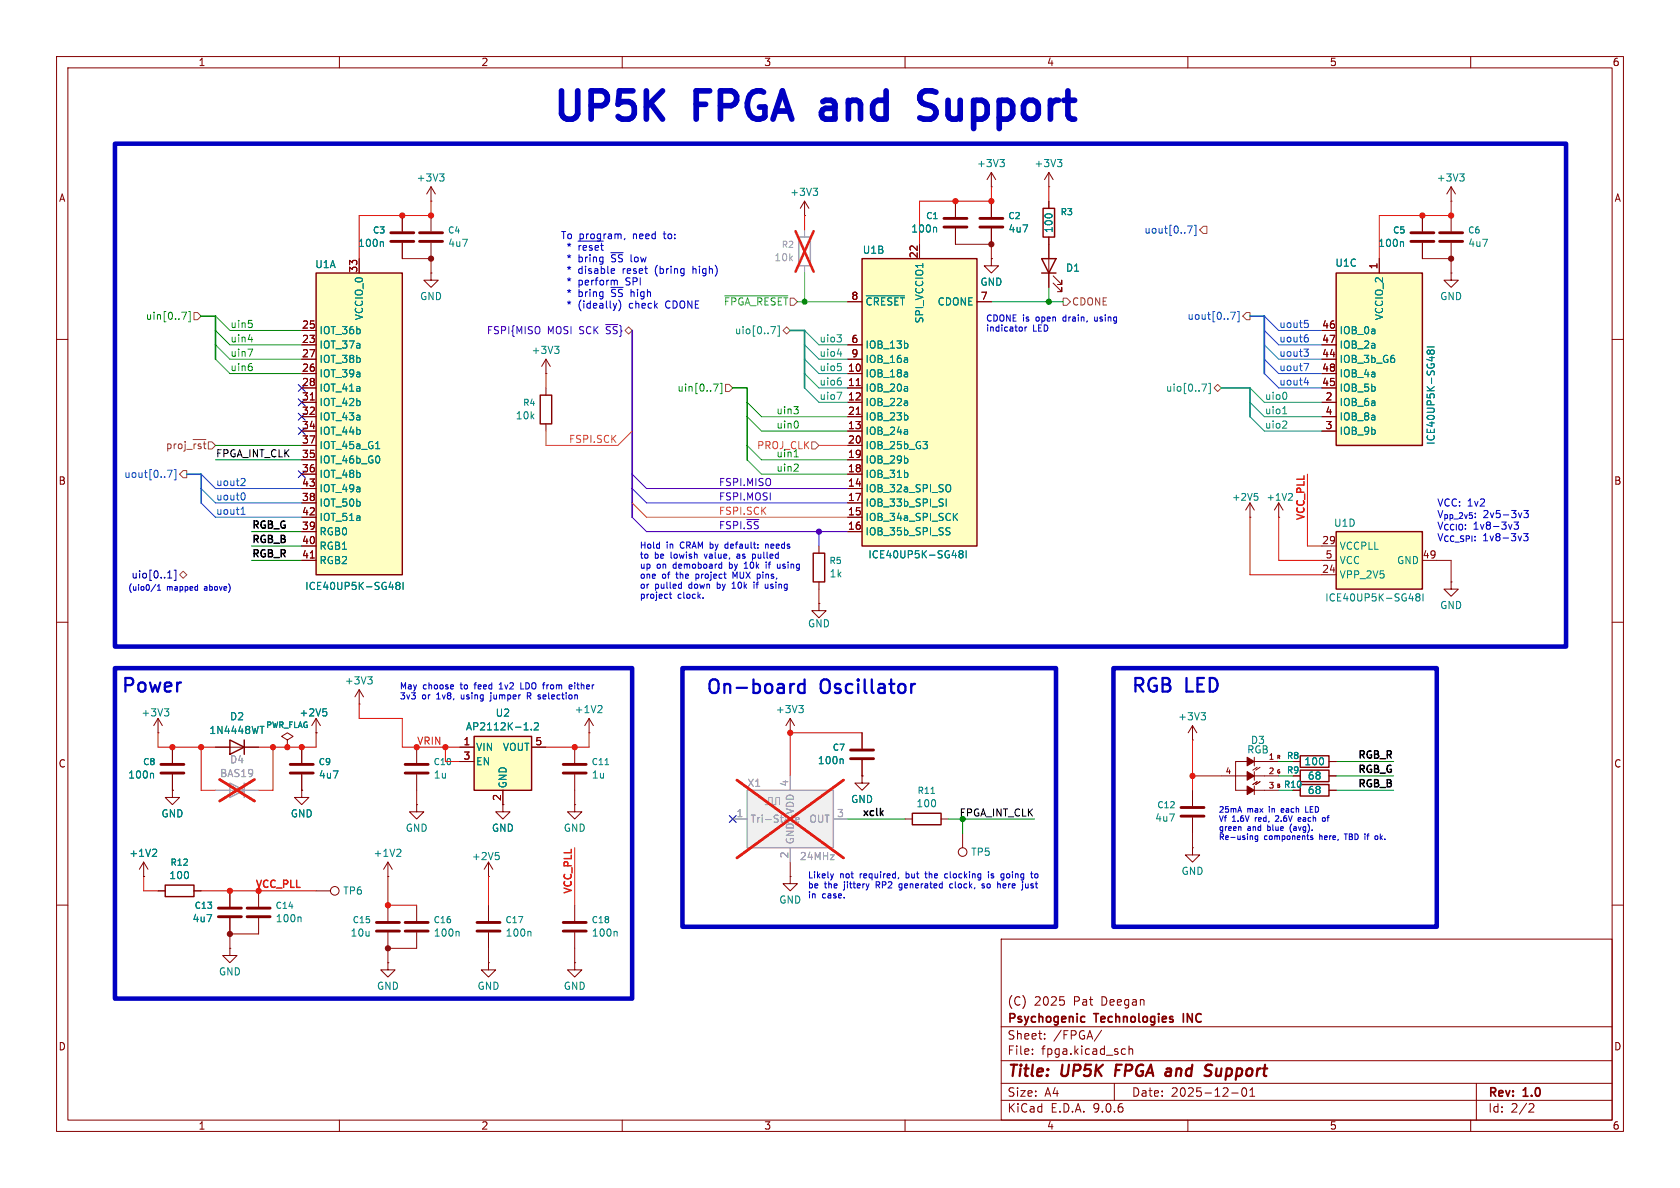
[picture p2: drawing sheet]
<svg xmlns="http://www.w3.org/2000/svg" width="297mm" height="210mm" viewBox="0 0 297 210" stroke-linecap="round" stroke-linejoin="round" font-family="sans-serif">
<path d="M0 0h297v210h-297z" fill="#fff" stroke="#fff" stroke-width=".18"/>
<g fill="none" stroke="#840000" stroke-width=".18">
<path d="M10 10h277v190h-277zM12 12h273v186h-273zM60 10v2M110 10v2M160 10v2M210 10v2M260 10v2M10 60h2M285 60h2M10 110h2M285 110h2M152.4 137.2v1.2h1.3l-1.3 1.3-1.3-1.3h1.3"/>
<path d="M152.4 137.2h.1M210.8 139.7v2.8M228.6 137.2h1.3M234.9 137.2h1.3M234.9 139.7h1.3M160 144.8h1.3M166.4 144.8h1.2M170.2 147.3v2.6M210.8 144.5v2.8M10 160h2M73.7 160v2.8M73.7 164.8v2.8"/>
<path d="M177 166h108v32h-108zM187.4 176.2h.7M188 176.8l.2 .3-.2 .5M285 160h2M60 198v2M110 198v2M160 198v2M177 194.5h108M177 191.5h108M177 187.5h108M177 181.5h108M182.5 186.3v.1"/>
<path d="M182.5 185.5v.1M184.7 183.6v.1M184.7 182.8v.1M194.7 182.1l-1.2 2M197 191.5v3M198.5 185.4l.5 .1M199 186.3l-.5 .1M199.6 185.5l.2-.1 .4 .1v.9M199.6 184.9v1.5M210 198v2M217.7 193.2h1.2M219.7 192.4a.81 .81 0 0 0 .3 1.4l.2-.1 .2-.5-.2-.8"/>
<path d="M221 193.8h.8M221 192.7l.4-.4v1.5M260 198v2M261 191.5v6.5M270.5 195.1l.5 .1 .2 .3-1 1.1h1"/>
<circle cx="170.2" cy="150.6" r=".76"/>
</g>
<path d="M197.4 188.2l-.3 2M206.4 188.9l.6 .1M206.9 190.1l-.6 .1M207 189.4h-.7M213.6 188.2l.7 .1M213.8 189.3a.46 .46 0 0 1 .3 .4 .46 .46 0 0 1-.2 .4" fill="none" stroke="#840000" stroke-width=".4"/>
<path d="M191.3 179.7l.5 .1M209.2 179.2v1.5M191.8 180.6l-.5 .1" fill="none" stroke="#840000" stroke-width=".3"/>
<path d="M208.8 142.7h4.1M208.8 144.3h4.1M71.6 163.1h4.1M71.6 164.6h4.1" fill="none" stroke="#840000" stroke-width=".51"/>
<path d="M164.6 140.3h.6M81 164.6l.2 .2v.7" fill="none" stroke="#008484" stroke-width=".18"/>
<path d="M229.9 136.1h5v2.1h-5zM229.9 138.7h5v2h-5zM161.3 143.8h5.1v2h-5.1z" fill="none" stroke="#840000" stroke-width=".25"/>
<path d="M141.2 41.9h2.1v5.1h-2.1z" fill="none" stroke="#a1a1a1" stroke-width=".25"/>
<path d="M142.2 40.6v1.3M142.2 47v1.3" fill="none" stroke="#a1a1a1" stroke-width=".18"/>
<path d="M140.6 40.9l3.2 7.1M143.8 40.9l-3.2 7.1" fill="none" stroke="#ff2626" stroke-width=".46"/>
<path d="M83.8 130.2h10.2v9.5h-10.2z" fill="#ffffc2"/>
<path d="M83.8 130.2h10.2v9.5h-10.2z" fill="none" stroke="#840000" stroke-width=".25"/>
<g fill="none" stroke="#840000" stroke-width=".18">
<path d="M73.7 132.1v2.8M73.7 136.9v2.8M81.3 132.1h2.5M81.3 134.6h2.5M88.9 139.7v3.8h1.3l-1.3 1.3-1.3-1.3h1.3M94 132.1h2.5M101.6 132.1v2.8M101.6 136.9v2.8M104.1 129.5h.1M104.1 127l-.7 1.3M104.1 127l.8 1.3M104.1 127v2.5"/>
<path d="M139.7 129.5h.1M139.7 127l-.8 1.3M139.7 127l.8 1.3M139.7 127v2.5M215.9 137.2h4.6M220.5 134.6h-2.1v5.1h2.1M221.7 134.6h4.4M221.7 137.2h4.4M221.7 139.7h4.4M221.7 133.9v1.5M221.7 136.4v1.5M221.7 138.9v1.6"/>
<path d="M222.2 135.6l-.7 .5M222.2 138.2l-.7 .5M222.8 135.6l-.8 .5M222.8 138.2l-.8 .5M73.7 142.2v1.3h1.2l-1.2 1.3-1.3-1.3h1.3M73.7 142.2h.1M86.4 154.9h.1M86.4 152.4l-.8 1.3M86.4 152.4l.7 1.3M86.4 152.4v2.5M101.6 142.2v1.3h1.3l-1.3 1.3-1.3-1.3h1.3M101.6 142.2h.1"/>
<path d="M139.7 154.9v1.3h1.3l-1.3 1.3-1.3-1.3h1.3M139.7 154.9h.1M86.4 170.2v1.3h1.2l-1.2 1.2-1.3-1.2h1.3M86.4 170.2h.1M86.4 160v2.8M86.4 164.8v2.8M101.6 170.2v1.3h1.3l-1.3 1.2-1.3-1.2h1.3M101.6 170.2h.1M101.6 160v2.8M101.6 164.8v2.8"/>
</g>
<path d="M92.6 129h.8M93.9 128.9v.1M94.5 127.9l.4-.1 .3 .3-.8 .9h.8M106.2 124.7l.2 .3v.3l-.7 .7h.7M107 135.2h.6M141.2 124.7h.8l-.4 .5M141.8 125.2l.2 .2v.3l-.2 .3M87.6 150.7h.6M88 151.2l.3 .2v.3l-.3 .3M93.7 164.6l.2 .2v.7M108.9 164.6l.2 .2v.7" fill="none" stroke="#008484" stroke-width=".18"/>
<path d="M71.6 135.1h4.1M71.6 136.7h4.1M99.6 135.1h4M99.6 136.7h4M84.3 163.1h4.1M84.3 164.6h4.1M99.6 163.1h4M99.6 164.6h4" fill="none" stroke="#840000" stroke-width=".51"/>
<g fill="#840000" stroke="#840000" stroke-width=".18">
<path d="M220.5 133.9l1.2 .7-1.2 .8z"/>
<path d="M220.5 136.4l1.2 .8-1.2 .7z"/>
<path d="M220.5 138.9l1.2 .8-1.2 .8z"/>
</g>
<path d="M55.9 48.3h15.2v53.3h-15.2z" fill="#ffffc2"/>
<path d="M55.9 48.3h15.2v53.3h-15.2z" fill="none" stroke="#840000" stroke-width=".25"/>
<g fill="none" stroke="#840000" stroke-width=".18">
<path d="M76.2 35.6h.1M76.2 33l-.8 1.3M76.2 33l.8 1.3M76.2 33v2.6M175.3 33h.1M175.3 30.5l-.8 1.3M175.3 30.5l.7 1.3M175.3 30.5v2.5M185.4 33h.1M185.4 30.5l-.7 1.3M185.4 30.5l.8 1.3M185.4 30.5v2.5"/>
<path d="M256.5 35.6h.1M256.5 33l-.7 1.3M256.5 33l.8 1.3M256.5 33v2.6M256.5 38.1v2.8M53.3 58.4h2.6M63.5 45.7v2.6M256.5 48.3v1.2h1.3l-1.3 1.3-1.2-1.3h1.2M256.5 48.3h.1M256.5 42.9v2.8M53.3 61h2.6M53.3 63.5h2.6"/>
<path d="M53.3 66h2.6M53.3 68.6h2.6M53.3 71.1h2.6M53.3 73.7h2.6M53.3 76.2h2.6M53.3 78.7h2.6M54.9 70.7h.7M53.3 81.3h2.6M53.3 83.8h2.6M53.3 86.4h2.6M53.3 88.9h2.6M53.3 91.4h2.6"/>
<path d="M53.3 94h2.6M53.3 96.5h2.6M53.3 99.1h2.6M54.9 98.6h.7M221 91.4h.1M221 88.9l-.8 1.3M221 88.9l.7 1.3M221 88.9v2.5M144.8 106.7v1.3h1.2l-1.2 1.2-1.3-1.2h1.3M144.8 106.7h.1M256.5 102.9v1.2h1.3l-1.3 1.3-1.2-1.3h1.2M256.5 102.9h.1"/>
</g>
<g fill="none" stroke="#008484" stroke-width=".18">
<path d="M77.7 30.7h.8l-.4 .5M78.3 31.2l.2 .3v.3l-.2 .2M176.8 28.2h.8l-.5 .5M177.3 28.7l.3 .2v.3l-.3 .3M186.9 28.2h.8l-.4 .5M187.5 28.7l.2 .2v.3l-.2 .3M258.1 30.7h.7l-.4 .5M258.6 31.2l.2 .3v.3l-.2 .2M66.4 79.3h.7M221.8 87.2h.5M222.2 87.7l.2 .2v.3l-.2 .2M68.8 103.8h.8"/>
<path d="M70.2 103.5l-.2-.3 .2-.3h.3l.2 .3-.2 .3M70.2 103.5l-.2 .2v.4l.2 .1h.4l.1-.2v-.3l-.2-.2M70.2 103.5h.3M71.3 102.9v1.3"/>
</g>
<path d="M254.5 41.1h4.1M254.5 42.7h4.1" fill="none" stroke="#840000" stroke-width=".51"/>
<path d="M236.2 48.3h15.3v30.4h-15.3z" fill="#ffffc2"/>
<path d="M236.2 48.3h15.3v30.4h-15.3z" fill="none" stroke="#840000" stroke-width=".25"/>
<path d="M251.5 38.1v2.8M233.7 58.4h2.5M243.8 45.7v2.6M251.5 42.9v2.8M233.7 61h2.5M233.7 63.5h2.5M233.7 66h2.5M233.7 68.6h2.5M233.7 71.1h2.5M233.7 73.7h2.5M233.7 76.2h2.5" fill="none" stroke="#840000" stroke-width=".18"/>
<path d="M247.9 42.7l.2 .2v.7M252.3 61.3h1.3M252.8 62.1l-.2-.2-.3 .2v.3l.2 .2 .3-.2M252.8 62.1l.3-.2h.2l.3 .2-.1 .4-.2 .1-.3-.1-.2-.1M252.8 62.1v.3M253.1 63v.8" fill="none" stroke="#008484" stroke-width=".18"/>
<path d="M249.4 41.1h4.1M249.4 42.7h4.1" fill="none" stroke="#840000" stroke-width=".51"/>
<path d="M236.2 94h15.3v10.1h-15.3z" fill="#ffffc2"/>
<path d="M143.8 97.8h2v5.1h-2zM236.2 94h15.3v10.1h-15.3z" fill="none" stroke="#840000" stroke-width=".25"/>
<path d="M76.2 48.3v1.2h1.3l-1.3 1.3-1.3-1.3h1.3M76.2 48.3h.1M144.8 96.5v1.3M226.1 91.4h.1M226.1 88.9l-.8 1.3M226.1 88.9l.7 1.3M226.1 88.9v2.5M233.7 99.1h2.5M233.7 96.5h2.5M251.5 99.1h2.5M144.8 102.9v1.2M233.7 101.6h2.5" fill="none" stroke="#840000" stroke-width=".18"/>
<path d="M228.3 87.2l.2 .3-.1 .2-.7 .7h.8M249.1 105.8h.8M250.5 105.5l-.2-.2 .2-.3h.3l.2 .2-.2 .3M250.5 105.5l-.2 .3 .1 .3 .1 .1h.4l.1-.2v-.2l-.2-.3M250.5 105.5h.3M251.6 105v1.2" fill="none" stroke="#008484" stroke-width=".18"/>
<path d="M152.4 45.7h20.3v50.8h-20.3z" fill="#ffffc2"/>
<path d="M152.4 45.7h20.3v50.8h-20.3z" fill="none" stroke="#840000" stroke-width=".25"/>
<g fill="none" stroke="#840000" stroke-width=".18">
<path d="M142.2 38.1h.1M142.2 35.6l-.7 1.2M142.2 35.6l.8 1.2M142.2 35.6v2.5M149.9 53.3h2.5M162.6 43.2v2.5M172.7 53.3h2.6M149.9 61h2.5M149.9 63.5h2.5M149.9 66h2.5M149.9 68.6h2.5M149.9 71.1h2.5"/>
<path d="M149.9 73.7h2.5M149.9 76.2h2.5M149.9 78.7h2.5M151.4 68.2h.7M151.4 73.2h.7M149.9 81.3h2.5M149.9 83.8h2.5M149.9 86.4h2.5M149.9 88.9h2.5M149.9 91.4h2.5M149.9 94h2.5M152.4 129.5v2.8"/>
<path d="M152.4 134.4v2.8"/>
</g>
<g fill="none" stroke="#008484" stroke-width=".18">
<path d="M143.8 33.3h.7l-.4 .5M144.3 33.8l.2 .2v.3l-.2 .2M153.1 52.3h6.8M160.4 60.8l.1 .1-.1 .6M160.4 73.5l.1 .1-.1 .6M163.2 78h.8l-.5 .5M163.7 78.5l.3 .3v.3l-.3 .2M160.4 81.1l.1 .2-.1 .5M160.4 83.6l.1 .2-.1 .5M167.3 88.2v1.3M167.5 93.9l.3 .1 .1 .3-.2 .3h-.3M167.5 93.3l.4 .1"/>
<path d="M167.8 85.7h.1a.81 .81 0 0 1-.1 1.2M168.3 98.2h.8M168.7 91.3l.6 .7M169.3 90.7l-.7 .8M169.8 97.9l-.3-.2 .3-.3h.2l.3 .2-.3 .3M169.8 97.9l-.3 .2 .1 .4 .2 .1h.3l.2-.2v-.3l-.3-.2M169.8 97.9h.2M170.8 97.4v1.2M148.9 134.2l.2 .1v.7"/>
</g>
<path d="M150.4 132.6h4M150.4 134.1h4" fill="none" stroke="#840000" stroke-width=".51"/>
<path d="M132.1 139.7h15.2v10.2h-15.2z" fill="#f0f0f0"/>
<path d="M40.6 138.4l2.6 1.3-2.6 1.3zM43.2 138.4v2.6M132.1 139.7h15.2v10.2h-15.2z" fill="none" stroke="#a1a1a1" stroke-width=".25"/>
<path d="M38.1 139.7h7.6M139.7 137.2v2.5M129.5 144.8h2.6M135.3 142.2h.6v-1.2h.6v1.2h.7v-1.2h.6v1.2M139.7 149.9v2.5M140 144.1v1.1M140.7 144.6v.6M141.1 144.5l.2 .3-.6 .1M141.2 145.3l-.1 .1M147.3 144.8h2.6" fill="none" stroke="#a1a1a1" stroke-width=".18"/>
<path d="M38.8 137.8l6.2 3.8M45 137.8l-6.2 3.8M130.3 137.9l18.8 13.8M149.1 137.9l-18.8 13.8" fill="none" stroke="#ff2626" stroke-width=".46"/>
<g fill="none" stroke="#840000" stroke-width=".18">
<path d="M71.1 38.1v2.8M76.2 38.1v2.8M168.9 35.6v2.8M175.3 35.6v2.8M185.4 35.6v1.2M251.5 38.1v2.8M53.3 58.4h2.6M63.5 45.7v2.6M71.1 42.9v2.8M76.2 42.9v2.8M149.9 53.3h2.5M162.6 43.2v2.5"/>
<path d="M168.9 40.4v2.8M172.7 53.3h2.6M175.3 45.7v1.3h1.2l-1.2 1.3-1.3-1.3h1.3M175.3 45.7h.1M175.3 40.4v2.8M185.4 41.9v8.9M186.2 50l1.5 1.6v-.8v.8h-.8M186.2 48.8l1.5 1.5v-.8v.8h-.8M233.7 58.4h2.5M243.8 45.7v2.6M251.5 42.9v2.8M53.3 61h2.6"/>
<path d="M53.3 63.5h2.6M53.3 66h2.6M53.3 68.6h2.6M53.3 71.1h2.6M53.3 73.7h2.6M53.3 76.2h2.6M53.3 78.7h2.6M54.9 70.7h.7M96.5 66h.1M96.5 63.5l-.7 1.3M96.5 63.5l.8 1.3M96.5 63.5v2.5"/>
<path d="M96.5 68.6v1.3M96.5 74.9v1.3M149.9 61h2.5M149.9 63.5h2.5M149.9 66h2.5M149.9 68.6h2.5M149.9 71.1h2.5M149.9 73.7h2.5M149.9 76.2h2.5M149.9 78.7h2.5M151.4 68.2h.7M151.4 73.2h.7"/>
<path d="M233.7 61h2.5M233.7 63.5h2.5M233.7 66h2.5M233.7 68.6h2.5M233.7 71.1h2.5M233.7 73.7h2.5M233.7 76.2h2.5M53.3 81.3h2.6M53.3 83.8h2.6M53.3 86.4h2.6M53.3 88.9h2.6M53.3 91.4h2.6"/>
<path d="M53.3 94h2.6M53.3 96.5h2.6M53.3 99.1h2.6M54.9 98.6h.7M149.9 81.3h2.5M149.9 83.8h2.5M149.9 86.4h2.5M149.9 88.9h2.5M149.9 91.4h2.5M149.9 94h2.5M27.9 129.5h.1M27.9 127l-.7 1.3"/>
<path d="M27.9 127l.8 1.3M27.9 127v2.5M30.5 139.7v1.3h1.2l-1.2 1.2-1.3-1.2h1.3M30.5 139.7h.1M30.5 132.1v2.8M30.5 136.9v2.8M38.1 132.1h7.6M50.8 130.8l1-.6-1-.7-1 .7 1 .6v1.3M50.8 132.1h.1M53.3 139.7v1.3h1.3l-1.3 1.2-1.2-1.2h1.2M53.3 139.7h.1M53.3 132.1v2.8"/>
<path d="M53.3 136.9v2.8M55.9 129.5h.1M55.9 127l-.8 1.3M55.9 127l.7 1.3M55.9 127v2.5M63.5 124.5h.1M63.5 121.9l-.8 1.3M63.5 121.9l.8 1.3M63.5 121.9v2.6M81.3 134.6h2.5M81.3 132.1h2.5M88.9 139.7v2.5"/>
<path d="M94 132.1h2.5M152.4 137.2h.1M152.4 129.5v2.8M152.4 134.4v2.8M210.8 130.8h.1M210.8 128.3l-.7 1.2M210.8 128.3l.8 1.2M210.8 128.3v2.5M228.6 134.6h1.3M228.6 137.2h1.3M234.9 134.6h1.3M234.9 139.7h1.3"/>
<path d="M234.9 137.2h1.3M25.4 154.9h.1M25.4 152.4l-.8 1.3M25.4 152.4l.8 1.3M25.4 152.4v2.5M27.9 157.5h1.3M34.3 157.5h1.3M40.6 157.5v2.8M45.7 157.5v2.8M55.9 157.5h2.5M68.6 154.9h.1M68.6 152.4l-.8 1.3"/>
<path d="M68.6 152.4l.7 1.3M68.6 152.4v2.5M210.8 149.9v1.2h1.3l-1.3 1.3-1.3-1.3h1.3M210.8 149.9h.1M40.6 167.6v1.3h1.3l-1.3 1.3-1.2-1.3h1.2M40.6 167.6h.1M40.6 162.3v2.8M45.7 162.3v2.8M68.6 170.2v1.3h1.2l-1.2 1.2-1.3-1.2h1.3M68.6 170.2h.1M68.6 160v2.8M68.6 164.8v2.8"/>
<circle cx="59.2" cy="157.5" r=".76"/>
</g>
<g fill="none" stroke="#008484" stroke-width=".18">
<path d="M67.6 42.7l.2 .2v.7M153.1 52.3h6.8M165.4 40.2l.2 .2v.6M247.9 42.7l.2 .2v.7M66.4 79.3h.7M98 61.2h.8l-.4 .5M98.6 61.7l.2 .2v.3l-.2 .3M160.4 60.8l.1 .1-.1 .6M160.4 73.5l.1 .1-.1 .6M163.2 78h.8l-.5 .5M163.7 78.5l.3 .3v.3l-.3 .2M252.3 61.3h1.3"/>
<path d="M252.8 62.1l-.2-.2-.3 .2v.3l.2 .2 .3-.2M252.8 62.1l.3-.2h.2l.3 .2-.1 .4-.2 .1-.3-.1-.2-.1M252.8 62.1v.3M253.1 63v.8M160.4 81.1l.1 .2-.1 .5M160.4 83.6l.1 .2-.1 .5M167.3 88.2v1.3M167.5 93.9l.3 .1 .1 .3-.2 .3h-.3M167.5 93.3l.4 .1M167.8 85.7h.1a.81 .81 0 0 1-.1 1.2M168.3 98.2h.8M168.7 91.3l.6 .7"/>
<path d="M169.3 90.7l-.7 .8M169.8 97.9l-.3-.2 .3-.3h.2l.3 .2-.3 .3M169.8 97.9l-.3 .2 .1 .4 .2 .1h.3l.2-.2v-.3l-.3-.2M169.8 97.9h.2M170.8 97.4v1.2M65 119.6h.8l-.4 .5M68.8 103.8h.8M70.2 103.5l-.2-.3 .2-.3h.3l.2 .3-.2 .3M70.2 103.5l-.2 .2v.4l.2 .1h.4l.1-.2v-.3l-.2-.2M70.2 103.5h.3M71.3 102.9v1.3M27 136.7l.1 .2v.6"/>
<path d="M29.1 125.3h.7l-.4 .5M29.6 125.8l.2 .2v.3l-.2 .3M46 128.4h.7M57.1 125.3h.6M57.5 125.8l.3 .2v.3l-.3 .3M65.6 120.1l.2 .3v.3l-.2 .2M92.6 129h.8M93.9 128.9v.1M94.5 127.9l.4-.1 .3 .3-.8 .9h.8M148.9 134.2l.2 .1v.7M212.3 126h.8l-.4 .5M212.9 126.5l.2 .2v.3l-.2 .3"/>
<path d="M27.5 150.1l.2 .3-.1 .3-.7 .7h.8M70.6 150.1l.3 .3-.1 .3-.7 .7h.8M53 162.1l.2 .2v.6"/>
</g>
<path d="M184.4 36.8h2v5.1h-2zM184.1 45.7h2.6l-1.3 2.6zM184.1 48.3h2.6M95.5 69.9h2v5h-2zM40.6 130.8l2.6 1.3-2.6 1.3zM43.2 130.8v2.6M229.9 133.6h5v2h-5zM29.2 156.5h5.1v2h-5.1z" fill="none" stroke="#840000" stroke-width=".25"/>
<g fill="none" stroke="#840000" stroke-width=".51">
<path d="M166.9 38.6h4M173.2 38.6h4.1M69.1 41.1h4.1M69.1 42.7h4.1M74.2 41.1h4M74.2 42.7h4M166.9 40.1h4M173.2 40.1h4.1M28.4 135.1h4.1M28.4 136.7h4.1M51.3 135.1h4.1M51.3 136.7h4.1"/>
<path d="M38.6 160.5h4.1M38.6 162.1h4.1M43.7 160.5h4.1M43.7 162.1h4.1M66.5 163.1h4.1M66.5 164.6h4.1"/>
</g>
<path d="M34.3 55.2h.6l.7 .7-.7 .6h-.6zM138.4 58.4l.7-.6 .6 .6-.6 .7zM188 52.7h.6l.6 .6-.6 .7h-.6zM212.7 40h.7v1.3h-.7l-.6-.7zM220.3 55.2h.7v1.3h-.7l-.6-.6zM34.1 77.7h2.3M36.8 78.1h.7l.6 .6-.6 .7h-.7zM128.3 67.9h.6l.6 .7-.6 .6h-.6zM143.5 78.1h.6l.7 .6-.7 .7h-.6zM214.6 68.6l.7-.7 .6 .7-.6 .6zM31.7 83.8l.7-.6h.6v1.3h-.6zM31.7 101.6l.7-.6 .6 .6-.6 .6z" fill="none" stroke="#848400" stroke-width=".18"/>
<g fill="none" stroke="#000084" stroke-width=".18">
<path d="M52.7 68l1.2 1.2M52.7 75.6l1.2 1.2M52.7 73.1l1.2 1.2M52.7 70.5l1.2 1.2M53.9 68l-1.2 1.2M53.9 75.6l-1.2 1.2M53.9 73.1l-1.2 1.2M53.9 70.5l-1.2 1.2M52.7 83.2l1.2 1.2M53.9 83.2l-1.2 1.2M29.6 102.2h.8M29.9 101.1l.1-.2v1.3"/>
<path d="M30.8 100.8h.3v1.8h-.3M128.9 144.2l1.2 1.2M130.1 144.2l-1.2 1.2"/>
</g>
<g fill="none" stroke="#0063c0" stroke-width=".18">
<path d="M209.9 39.9h.9l-.6 1.3M211.1 39.8h.3v1.8h-.3M217.5 55.2h.9l-.6 1.3M218.8 55.1h.3v1.8h-.3M223.5 55.9l2.6 2.5h7.6M223.5 58.4l2.6 2.6h7.6M230.6 56.6h.6M230.8 57.1h.3l.2 .3-.1 .4-.4 .1M230.8 59.7h.3l.2 .2-.1 .4-.4 .1M230.9 59.2h.3M223.5 66l2.6 2.6h7.6M223.5 61l2.6 2.5h7.6"/>
<path d="M223.5 63.5l2.6 2.5h7.6M230.5 61.7h.8l-.4 .5 .3 .1 .1 .4-.2 .3h-.4M230.5 64.3h.9l-.6 1.2M230.6 67.6h.8M231.2 67.2v.9M29.6 83.1h.8l-.5 1.3M30.8 83h.3v1.8h-.3M35.6 88.9l2.5 2.5h15.2M35.6 83.8l2.5 2.6h15.2M35.6 86.4l2.5 2.5h15.2M42.6 90.9h.7M42.7 90l.3-.3v1.2"/>
<path d="M42.8 84.6h.4l.1 .3-.7 .9h.7M43 87.1a.79 .79 0 0 1 0 1.3"/>
</g>
<g fill="none" stroke="#2ea400" stroke-width=".18">
<path d="M32.1 55.2h.9l-.6 1.3M33.3 55.1h.3v1.8h-.3M38.1 58.4l2.5 2.6h12.7M38.1 55.9l2.5 2.5h12.7M43.9 56.6h.7M44.5 57.2l.1 .2-.1 .4M38.1 63.5l2.5 2.5h12.7M38.1 61l2.5 2.5h12.7M43.8 61.7h.9l-.6 1.3M43.9 60h.8M44.5 64.8l.1 .2-.1 .5M126.1 67.9h.9l-.6 1.3"/>
<path d="M127.3 67.8h.3v1.8h-.3M132.1 78.7l2.5 2.6h15.3M132.1 71.1l2.5 2.6h15.3M132.1 73.7l2.5 2.5h15.3M140.3 71.9h.8l-.4 .5M141 72.4l.1 .2-.1 .5M141 74.5l.1 .4-.1 .7M132.1 81.3l2.5 2.5h15.3M140.4 80.8h.7M141 82.1l.1 .2v.3l-.8 .7h.8"/>
</g>
<g fill="none" stroke="#01a67a" stroke-width=".18">
<path d="M136.3 57.7h.8l-.5 1.3M137.5 57.6h.3v1.8h-.3M142.2 58.4l2.6 2.6h5.1M148 59.2h.8l-.5 .5M148.6 59.7l.2 .2-.2 .5M142.2 61l2.6 2.5h5.1M142.2 68.6l2.6 2.5h5.1M142.2 66l2.6 2.6h5.1M142.2 63.5l2.6 2.5h5.1M148 69.3h.8l-.5 1.3M148 62.6h.8M148.1 64.3h.6"/>
<path d="M148.6 64.8l.2 .2-.2 .5M148.6 67.3l.2 .2-.2 .5M212.5 67.9h.8l-.5 1.3M213.7 67.8h.3v1.8h-.3M221 68.6l2.5 2.5h10.2M221 73.7l2.5 2.5h10.2M221 71.1l2.5 2.6h10.2M226.8 73.1h.7M227.4 69.5l.1 .3-.1 .7M227.4 74.5l.1 .2-.1 .3-.7 .7h.8"/>
</g>
<path d="M128.1 52.3h11.2M142.2 48.3v5h7.7" fill="none" stroke="#4cb103" stroke-width=".18"/>
<path d="M111.8 58.4v33" fill="none" stroke="#5000c0" stroke-width=".3"/>
<path d="M221 55.9h2.5v10.1M33 83.8h2.6v5.1" fill="none" stroke="#0063c0" stroke-width=".3"/>
<path d="M139.7 58.4h2.5v10.2M215.9 68.6h5.1v5.1" fill="none" stroke="#01a67a" stroke-width=".3"/>
<path d="M35.6 55.9h2.5v7.6M129.5 68.6h2.6v12.7" fill="none" stroke="#2ea400" stroke-width=".3"/>
<g fill="none" stroke="#cf0f00" stroke-width=".18">
<path d="M76.2 35.6v2.5h-12.7v7.6M142.2 38.1v2.5M175.3 33v2.6h-12.7v7.6M185.4 33v2.6M256.5 35.6v2.5h-12.7v7.6M96.5 66v2.6M221 91.4v10.2h12.7M226.1 91.4v7.7h7.6M231.1 83.8v12.7h2.6M27.9 129.5v2.6h10.2M35.6 132.1v7.6h2.5M48.3 132.1v7.6h-2.6"/>
<path d="M55.9 129.5v2.6h-10.2M63.5 124.5v2.5h7.6v5.1h10.2M78.7 132.1v2.5h2.6M104.1 129.5v2.6h-7.6M152.4 129.5h-12.7v7.7M210.8 137.2h5.1M210.8 130.8v8.9M25.4 154.9v2.6h2.5M35.6 157.5h20.3M68.6 154.9v5.1h5.1M86.4 154.9v5.1M101.6 149.9v10.1"/>
</g>
<g fill="none" stroke="#9f0009" stroke-width=".18">
<path d="M71.1 45.7h5.1v2.6M168.9 43.2h6.4v2.5M251.5 45.7h5v2.6M254 99.1h2.5v3.8M144.8 104.1v2.6M73.7 139.7v2.5M101.6 139.7v2.5M139.7 152.4v2.5M210.8 147.3v2.6M45.7 165.1h-5.1v2.5M73.7 167.6h-5.1v2.6M86.4 167.6v2.6"/>
<path d="M101.6 167.6v2.6"/>
</g>
<path d="M96.5 76.2v2.5h12.7l2.6-2.5M144.8 78.7h5.1M111.8 88.9l2.5 2.5h35.6" fill="none" stroke="#ed8200" stroke-width=".18"/>
<g fill="none" stroke="#008400" stroke-width=".18">
<path d="M175.3 53.3h12.7M185.4 50.8v2.5M38.1 78.7h15.2M38.1 81.3h15.2M44.4 99.1h8.9M44.4 94h8.9M44.4 96.5h8.9M226.1 134.6h2.5M226.1 139.7h2.5M226.1 137.2h2.5M236.2 134.6h10.2M236.2 139.7h10.2"/>
<path d="M236.2 137.2h10.2M149.9 144.8h10.1M167.6 144.8h15.3M170.2 144.8v2.5"/>
</g>
<path d="M111.8 86.4l2.5 2.5h35.6M111.8 83.8l2.5 2.6h35.6M111.8 91.4l2.5 2.6h35.6M144.8 94v2.5" fill="none" stroke="#5000c0" stroke-width=".18"/>
<path d="M164.7 16.1h-1.1a1.21 1.21 0 0 0-1 1.2 1.21 1.21 0 0 0 1 1.1l.9 .3M162.6 20.8l.7 .3h1.2" fill="none" stroke="#0000c2" stroke-width="1"/>
<g fill="none" stroke="#0000c2" stroke-width=".18">
<path d="M102.2 42.6h4.5M108.5 47.5l.2 .3-.6 .1M108.6 48.3h-.1M109 49.5l.1 .2v.7M109.7 53.6v.8l-.3 .6M110.5 42.1l-.2 .3M122.5 47.1v1.2M122.7 47.5l-.2 .1M180.5 57.8l.2 .2v.3l-.2 .2M181.2 57.8v.7M181.5 57.8l-.3 .2M193.5 56v.6l.2 .2"/>
<path d="M127.5 99.7l.1 .1M127.6 99.4v1.1M128.4 96.2l-.2 .2v.3l.2 .2M130.6 98h-.3M130.7 98.3h-.3l-.1 .1v.2l.4 .1M131.8 99.5l-.2 .2M133 98h.5M133 98.6h.5M133 98v1.1M135.3 96.2v.7M135.4 99.7v.8M135.8 96.2l-.5 .1"/>
<path d="M137.9 99.7v.8M267.3 92.7l-.3 .9M268.4 92.3l-.4 .5 .4 .1v.5l-.2 .2-.5-.2M269 94.8l-.3 .8M269 90.7l-.3 .8M269.4 94.3h.7l-.4 .5 .4 .1v.6l-.2 .1-.5-.1M269.4 90.2h.8l-.4 .5 .3 .1v.6l-.2 .1-.5-.1M27.5 103.3l-.8 1.3M27.8 104.3h.6M27.8 103.6l.3-.3v1M34.8 103.7h.1M34.9 103.3v1"/>
<path d="M34.9 104.3h-.1M118.5 104.7v.9l.2 .2M120.1 103.3h.4M120.5 103.9l-.4 .1M120.5 102.9v1.1M124.3 105.7v.1M127.6 100.4l-.3 .1M129.4 104h.6M129.7 102.9l-.3 .3M129.9 101.9l-.3-.8v1.1M131.6 100.5h.6M133.3 103.3v.7"/>
<path d="M133.7 103.3h.4M134 101.5h.3M134.3 102.2h-.3M135.8 103.9h-.5M135.8 103.3v.7M137.9 100.4h-.4M80.1 121.1l.1 .2-.5 .1M86.7 123.9h-.1M88.2 121.8h.7M88.4 121h-.2M92.1 120.7v1.1h.5M93.2 122.5v1.1"/>
<path d="M93.2 123h.4M100.6 121.4l.5-.1v-.2h-.3l-.2 .1 .1 .5h.4M147.4 154.5l-.3 .7M153.6 156.2l-.2 .8M158.9 155.1l-.1 .3M159 157.3h.2M159.1 156.2l-.2 .2v.4l.2 .2M163.5 154.5h.4M163.6 154.1v.9l.2 .2M167.4 154.5h-.2l-.2 .2v.4l.4 .1M167.9 156.3v.6l.4 .1M173.6 156.3v.2l.4 .2 .1 .1-.2 .2-.3-.1"/>
<path d="M173.8 156.2l.2 .1M174.7 154.1v.1M174.7 154.5v.7M175.2 155.1l.3 .1M175.4 154.5l-.2 .1 .2 .2M176.4 155.9v1.1M176.8 156.3v.7M177.4 154.5h.1M177.5 154.5v.9l-.1 .1M177.5 155.1l-.1 .1M181.3 156.2v.7h.5M182.2 154.5h.4"/>
<path d="M182.4 155.1l.2 .1M183 154.5h.3l.2 .2v.3l-.2 .2-.4-.2zM219.3 146.2l.1 .6M221.3 147.7l.1 .2v.5M222.3 147.7v.9l-.1 .1h-.3M222.3 147.8l-.2-.1-.2 .2 .1 .5h.3M226 144.6l-.6 .6h.7M226.6 142.9l-.1 .2v.3l.1 .2M227 143.2l-.5 .1M228.1 146.1v.7M229.8 144.5l-.3 .2v.4l.3 .1M230 144.8l-.5 .1"/>
<path d="M230.8 142.6v1h.5M231.7 147.8v.2l.4 .1v.2l-.1 .1h-.3M233.8 144.6l.2-.1 .3 .1-.1 .5h-.4zM237.6 147.4h.6M243.1 147.8l.3-.1 .2 .2-.1 .5-.4-.1"/>
</g>
<path d="M142.2 120.1v2.4M142.2 121l-.7-.1-.4 .5v.6l.2 .4 .2 .1 .7-.1M161.5 120.9h.3" fill="none" stroke="#0000c2" stroke-width=".4"/>
<path d="M20.3 25.4h256.6v88.9h-256.6zM20.3 118.1h91.5v58.4h-91.5zM120.6 118.1h66.1v45.7h-66.1zM196.8 118.1h57.2v45.7h-57.2z" fill="none" stroke="#0000c2" stroke-width=".8"/>
<g fill="#cf0f00" stroke="#cf0f00" stroke-width=".18">
<circle cx="175.3" cy="35.6" r=".46"/>
<circle cx="210.8" cy="137.2" r=".46"/>
<circle cx="139.7" cy="129.5" r=".46"/>
<circle cx="251.5" cy="38.1" r=".46"/>
<circle cx="256.5" cy="38.1" r=".46"/>
<circle cx="168.9" cy="35.6" r=".46"/>
<circle cx="53.3" cy="132.1" r=".46"/>
<circle cx="30.5" cy="132.1" r=".46"/>
<circle cx="50.8" cy="132.1" r=".46"/>
<circle cx="35.6" cy="132.1" r=".46"/>
<circle cx="48.3" cy="132.1" r=".46"/>
<circle cx="73.7" cy="132.1" r=".46"/>
<circle cx="78.7" cy="132.1" r=".46"/>
<circle cx="40.6" cy="157.5" r=".46"/>
<circle cx="45.7" cy="157.5" r=".46"/>
<circle cx="68.6" cy="160" r=".46"/>
<circle cx="101.6" cy="132.1" r=".46"/>
<circle cx="71.1" cy="38.1" r=".46"/>
<circle cx="76.2" cy="38.1" r=".46"/>
</g>
<g fill="#9f0009" stroke="#9f0009" stroke-width=".18">
<circle cx="175.3" cy="43.2" r=".46"/>
<circle cx="256.5" cy="45.7" r=".46"/>
<circle cx="76.2" cy="45.7" r=".46"/>
<circle cx="68.6" cy="167.6" r=".46"/>
<circle cx="40.6" cy="165.1" r=".46"/>
</g>
<circle cx="185.4" cy="53.3" r=".46" fill="#008400" stroke="#008400" stroke-width=".18"/>
<circle cx="144.8" cy="94" r=".46" fill="#5000c0" stroke="#5000c0" stroke-width=".18"/>
<circle cx="142.2" cy="53.3" r=".46" fill="#4cb103" stroke="#4cb103" stroke-width=".18"/>
<g font-size="7" fill="#0000c2">
<text x="97.1" y="22.8">UP5K</text>
<text x="122.9" y="22.8">FPGA</text>
<text x="147.3" y="22.8">and</text>
<text x="166.7" y="22.8">Support</text>
</g>
<g font-size="3.3" fill="#0000c2">
<text x="21.3" y="123">Power</text>
<text x="124.7" y="123.2">On-board</text>
<text x="145.1" y="123.2">Oscillator</text>
<text x="199.9" y="123">RGB LED</text>
</g>
<g font-size="2.8" fill="#840000">
<text x="178" y="190.9">Title:</text>
<text x="187.7" y="190.9">UP5K</text>
<text x="198" y="190.9">FPGA</text>
<text x="207.7" y="190.9">and</text>
<text x="215.5" y="190.9">Support</text>
</g>
<g font-size="2.1" fill="#840000">
<text x="178" y="178">(C)</text>
<text x="182.8" y="178">2025</text>
<text x="189.8" y="178">Pat</text>
<text x="194.8" y="178">Deegan</text>
<text x="178" y="184">Sheet:</text>
<text x="178" y="181.2">Psychogenic</text>
<text x="186.2" y="184">/FPGA/</text>
<text x="193.6" y="181.2">Technologies</text>
<text x="209.8" y="181.2">INC</text>
<text x="178" y="186.7">File:</text>
<text x="184.1" y="186.7">fpga.kicad_sch</text>
<text x="178" y="196.9">KiCad</text>
<text x="178" y="194.1">Size:</text>
<text x="184.7" y="194.1">A4</text>
<text x="185.7" y="196.9">E.D.A.</text>
<text x="193.3" y="196.9">9.0.6</text>
<text x="200" y="194.1">Date:</text>
<text x="207" y="194.1">2025-12-01</text>
<text x="263" y="194.3">Rev:</text>
<text x="263" y="196.9">Id:</text>
<text x="267.1" y="196.9">2/2</text>
<text x="269.4" y="194.3">1.0</text>
</g>
<g font-size="1.8" fill="#840000">
<text x="35" y="11.9">1</text>
<text x="85" y="11.9">2</text>
<text x="135" y="11.9">3</text>
<text x="185" y="11.9">4</text>
<text x="235" y="11.9">5</text>
<text x="285" y="11.9">6</text>
<text x="10.3" y="35.9">A</text>
<text x="285.3" y="35.9">A</text>
<text x="162.3" y="45.8" transform="rotate(-90 162.3 45.8)">22</text>
<text x="243.6" y="47.7" transform="rotate(-90 243.6 47.7)">1</text>
<text x="63.2" y="48.3" transform="rotate(-90 63.2 48.3)">33</text>
<text x="150.4" y="53.1">8</text>
<text x="173.3" y="53.1">7</text>
<text x="53.3" y="58.2">25</text>
<text x="233.6" y="58.2">46</text>
<text x="53.3" y="60.7">23</text>
<text x="53.3" y="63.2">27</text>
<text x="53.3" y="65.8">26</text>
<text x="149.8" y="65.8">10</text>
<text x="150.4" y="60.7">6</text>
<text x="150.4" y="63.2">9</text>
<text x="233.6" y="60.7">47</text>
<text x="233.6" y="63.2">44</text>
<text x="233.6" y="65.8">48</text>
<text x="53.3" y="68.3">28</text>
<text x="53.3" y="70.9">31</text>
<text x="149.8" y="68.3">11</text>
<text x="149.8" y="70.9">12</text>
<text x="233.6" y="68.3">45</text>
<text x="234.2" y="70.9">2</text>
<text x="53.3" y="73.4">32</text>
<text x="53.3" y="75.9">34</text>
<text x="149.8" y="73.4">21</text>
<text x="149.8" y="75.9">13</text>
<text x="234.2" y="73.4">4</text>
<text x="234.2" y="75.9">3</text>
<text x="53.3" y="78.5">37</text>
<text x="53.3" y="81">35</text>
<text x="53.3" y="83.6">36</text>
<text x="149.8" y="78.5">20</text>
<text x="149.8" y="81">19</text>
<text x="149.8" y="83.6">18</text>
<text x="10.3" y="85.9">B</text>
<text x="53.3" y="86.1">43</text>
<text x="53.3" y="88.6">38</text>
<text x="149.8" y="86.1">14</text>
<text x="149.8" y="88.6">17</text>
<text x="285.3" y="85.9">B</text>
<text x="53.3" y="91.2">42</text>
<text x="53.3" y="93.7">39</text>
<text x="149.8" y="91.2">15</text>
<text x="149.8" y="93.7">16</text>
<text x="53.3" y="96.3">40</text>
<text x="53.3" y="98.8">41</text>
<text x="233.6" y="101.3">24</text>
<text x="233.6" y="96.3">29</text>
<text x="234.2" y="98.8">5</text>
<text x="251.4" y="98.8">49</text>
<text x="81.8" y="131.8">1</text>
<text x="94.5" y="131.8">5</text>
<text x="10.3" y="135.9">C</text>
<text x="81.8" y="134.4">3</text>
<text x="285.3" y="135.9">C</text>
<text x="88.6" y="141.7" transform="rotate(-90 88.6 141.7)">2</text>
<text x="10.3" y="185.9">D</text>
<text x="285.3" y="185.9">D</text>
<text x="35" y="199.9">1</text>
<text x="85" y="199.9">2</text>
<text x="135" y="199.9">3</text>
<text x="185" y="199.9">4</text>
<text x="235" y="199.9">5</text>
<text x="285" y="199.9">6</text>
</g>
<g font-size="1.8" fill="#008484">
<text x="172.6" y="29.8">+3V3</text>
<text x="182.8" y="29.8">+3V3</text>
<text x="73.6" y="32.3">+3V3</text>
<text x="139.6" y="34.8">+3V3</text>
<text x="253.9" y="32.3">+3V3</text>
<text x="161" y="41.3">100n</text>
<text x="178.2" y="41.3">4u7</text>
<text x="186.3" y="41.3" transform="rotate(-90 186.3 41.3)">100</text>
<text x="55.6" y="47.6">U1A</text>
<text x="63.2" y="43.8">100n</text>
<text x="79.1" y="43.8">4u7</text>
<text x="152.4" y="45.1">U1B</text>
<text x="236" y="47.3">U1C</text>
<text x="243.5" y="43.8">100n</text>
<text x="259.5" y="43.8">4u7</text>
<text x="74.2" y="53.3">GND</text>
<text x="173.2" y="50.7">GND</text>
<text x="188.4" y="48.2">D1</text>
<text x="254.5" y="53.3">GND</text>
<text x="56.4" y="59.3">IOT_36b</text>
<text x="64.4" y="56.7" transform="rotate(-90 64.4 56.7)">VCCIO_0</text>
<text x="152.9" y="54.2">~{CRESET}</text>
<text x="163.4" y="57.3" transform="rotate(-90 163.4 57.3)">SPI_VCCIO1</text>
<text x="165.7" y="54.2">CDONE</text>
<text x="236.7" y="59.3">IOB_0a</text>
<text x="244.7" y="56.7" transform="rotate(-90 244.7 56.7)">VCCIO_2</text>
<text x="56.4" y="61.8">IOT_37a</text>
<text x="56.4" y="64.4">IOT_38b</text>
<text x="93.9" y="62.8">+3V3</text>
<text x="152.9" y="61.8">IOB_13b</text>
<text x="152.9" y="64.4">IOB_16a</text>
<text x="236.7" y="61.8">IOB_2a</text>
<text x="236.7" y="64.4">IOB_3b_G6</text>
<text x="56.4" y="66.9">IOT_39a</text>
<text x="56.4" y="69.4">IOT_41a</text>
<text x="56.4" y="72">IOT_42b</text>
<text x="152.9" y="66.9">IOB_18a</text>
<text x="152.9" y="69.4">IOB_20a</text>
<text x="152.9" y="72">IOB_22a</text>
<text x="236.7" y="66.9">IOB_4a</text>
<text x="236.7" y="69.4">IOB_5b</text>
<text x="236.7" y="72">IOB_6a</text>
<text x="56.4" y="74.5">IOT_43a</text>
<text x="56.4" y="77.1">IOT_44b</text>
<text x="91.1" y="74.3">10k</text>
<text x="152.9" y="74.5">IOB_23b</text>
<text x="152.9" y="77.1">IOB_24a</text>
<text x="236.7" y="74.5">IOB_8a</text>
<text x="236.7" y="77.1">IOB_9b</text>
<text x="56.4" y="79.6">IOT_45a_G1</text>
<text x="56.4" y="82.1">IOT_46b_G0</text>
<text x="152.9" y="79.6">IOB_25b_G3</text>
<text x="152.9" y="82.1">IOB_29b</text>
<text x="253.8" y="78.7" transform="rotate(-90 253.8 78.7)">ICE40UP5K-SG48I</text>
<text x="56.4" y="84.7">IOT_48b</text>
<text x="56.4" y="87.2">IOT_49a</text>
<text x="56.4" y="89.8">IOT_50b</text>
<text x="152.9" y="84.7">IOB_31b</text>
<text x="152.9" y="87.2">IOB_32a_SPI_SO</text>
<text x="152.9" y="89.8">IOB_33b_SPI_SI</text>
<text x="56.4" y="92.3">IOT_51a</text>
<text x="56.4" y="94.8">RGB0</text>
<text x="152.9" y="92.3">IOB_34a_SPI_SCK</text>
<text x="152.9" y="94.8">IOB_35b_SPI_SS</text>
<text x="235.7" y="93.3">U1D</text>
<text x="56.4" y="97.4">RGB1</text>
<text x="56.4" y="99.9">RGB2</text>
<text x="153.4" y="98.9">ICE40UP5K-SG48I</text>
<text x="236.7" y="99.9">VCC</text>
<text x="236.7" y="97.4">VCCPLL</text>
<text x="246.9" y="99.9">GND</text>
<text x="53.9" y="104.5">ICE40UP5K-SG48I</text>
<text x="146.6" y="102.3">1k</text>
<text x="234.2" y="106.5">ICE40UP5K-SG48I</text>
<text x="236.7" y="102.5">VPP_2V5</text>
<text x="254.5" y="107.9">GND</text>
<text x="142.7" y="111.1">GND</text>
<text x="60.9" y="121.2">+3V3</text>
<text x="24.9" y="126.8">+3V3</text>
<text x="36.9" y="130">1N4448WT</text>
<text x="40.6" y="127.5">D2</text>
<text x="52.8" y="126.8">+2V5</text>
<text x="82.3" y="129.3">AP2112K-1.2</text>
<text x="87.5" y="126.9">U2</text>
<text x="101.5" y="126.3">+1V2</text>
<text x="137.1" y="126.3">+3V3</text>
<text x="208.2" y="127.5">+3V3</text>
<text x="221" y="131.7">D3</text>
<text x="22.6" y="137.8">100n</text>
<text x="56.3" y="137.8">4u7</text>
<text x="76.6" y="137.8">1u</text>
<text x="84.1" y="132.9">VIN</text>
<text x="84.1" y="135.5">EN</text>
<text x="88.8" y="132.9">VOUT</text>
<text x="104.5" y="137.8">1u</text>
<text x="144.5" y="135.3">100n</text>
<text x="220.4" y="133.4">RGB</text>
<text x="230.5" y="135.5">100</text>
<text x="89.8" y="139.4" transform="rotate(-90 89.8 139.4)">GND</text>
<text x="150.4" y="142.2">GND</text>
<text x="161.9" y="142.9">100</text>
<text x="231.1" y="138">68</text>
<text x="231.1" y="140.6">68</text>
<text x="28.4" y="144.7">GND</text>
<text x="51.3" y="144.7">GND</text>
<text x="71.6" y="147.2">GND</text>
<text x="86.9" y="147.2">GND</text>
<text x="99.6" y="147.2">GND</text>
<text x="204.1" y="145.4">4u7</text>
<text x="22.8" y="151.7">+1V2</text>
<text x="29.8" y="155.6">100</text>
<text x="65.9" y="151.7">+1V2</text>
<text x="83.3" y="152.2">+2V5</text>
<text x="171.6" y="151.5">TP5</text>
<text x="208.8" y="154.9">GND</text>
<text x="60.6" y="158.3">TP6</text>
<text x="137.7" y="159.9">GND</text>
<text x="33.9" y="163.2">4u7</text>
<text x="48.7" y="163.2">100n</text>
<text x="61.9" y="165.8">10u</text>
<text x="76.6" y="165.8">100n</text>
<text x="89.3" y="165.8">100n</text>
<text x="104.5" y="165.8">100n</text>
<text x="38.6" y="172.6">GND</text>
<text x="66.5" y="175.2">GND</text>
<text x="84.3" y="175.2">GND</text>
<text x="99.6" y="175.2">GND</text>
</g>
<g font-size="1.8" fill="#0063c0">
<text x="202.2" y="41.5">uout[0..7]</text>
<text x="209.8" y="56.7">uout[0..7]</text>
<text x="226.1" y="58.1">uout5</text>
<text x="226.1" y="63.2">uout3</text>
<text x="226.1" y="60.6">uout6</text>
<text x="226.1" y="65.7">uout7</text>
<text x="226.1" y="68.2">uout4</text>
<text x="21.9" y="84.7">uout[0..7]</text>
<text x="38.1" y="88.6">uout0</text>
<text x="38.1" y="86">uout2</text>
<text x="38.1" y="91.1">uout1</text>
</g>
<g font-size="1.8" fill="#0000c2">
<text x="99.1" y="42.5">To program,</text>
<text x="100.2" y="44.5">*</text>
<text x="100.2" y="46.6">*</text>
<text x="102.4" y="44.5">~{reset}</text>
<text x="102.4" y="46.6">bring</text>
<text x="108.4" y="46.6">~{SS}</text>
<text x="112" y="46.6">low</text>
<text x="112" y="42.5">need</text>
<text x="117.6" y="42.5">to:</text>
<text x="100.2" y="48.6">*</text>
<text x="100.2" y="50.7">*</text>
<text x="100.2" y="52.7">*</text>
<text x="102.4" y="48.6">disable</text>
<text x="102.4" y="50.7">perform</text>
<text x="102.4" y="52.7">bring</text>
<text x="108.4" y="52.7">~{SS}</text>
<text x="110.4" y="48.6">reset</text>
<text x="110.9" y="50.7">SPI</text>
<text x="112" y="52.7">high</text>
<text x="116.3" y="48.6">(bring</text>
<text x="123.1" y="48.6">high)</text>
<text x="100.2" y="54.8">*</text>
<text x="102.4" y="54.8">(ideally)</text>
<text x="111.5" y="54.8">check</text>
<text x="118.1" y="54.8">CDONE</text>
<text x="254" y="89.7">VCC: 1v2</text>
<text x="254" y="91.8">V_{pp_2v5}:</text>
<text x="254" y="93.8">V_{CCIO}:</text>
<text x="254" y="95.9">V_{CC_SPI}:</text>
<text x="260.4" y="93.8">1v8-3v3</text>
<text x="262.1" y="95.9">1v8-3v3</text>
<text x="262.2" y="91.8">2v5-3v3</text>
</g>
<g font-size="1.8" fill="#a1a1a1">
<text x="136.8" y="46.4">10k</text>
<text x="38.8" y="137.6">BAS19</text>
<text x="40.6" y="135.1">D4</text>
<text x="132" y="139.3">X1</text>
<text x="139.4" y="139.1" transform="rotate(-90 139.4 139.1)">4</text>
<text x="130.1" y="144.5">1</text>
<text x="132.6" y="145.6">Tri-State</text>
<text x="140.6" y="149.4" transform="rotate(-90 140.6 149.4)">GND</text>
<text x="140.6" y="144" transform="rotate(-90 140.6 144)">VDD</text>
<text x="143" y="145.6">OUT</text>
<text x="147.9" y="144.5">3</text>
<text x="139.4" y="151.8" transform="rotate(-90 139.4 151.8)">2</text>
<text x="141.3" y="152.2">24MHz</text>
</g>
<g font-size="1.8" fill="#2ea400">
<text x="25.7" y="56.7">uin[0..7]</text>
<text x="40.6" y="58.1">uin5</text>
<text x="40.6" y="60.6">uin4</text>
<text x="40.6" y="63.2">uin7</text>
<text x="40.6" y="65.7">uin6</text>
<text x="119.7" y="69.4">uin[0..7]</text>
<text x="137.2" y="73.3">uin3</text>
<text x="137.2" y="75.9">uin0</text>
<text x="137.2" y="83.5">uin2</text>
<text x="137.2" y="80.9">uin1</text>
</g>
<g font-size="1.8" fill="#5000c0">
<text x="86" y="59.3">FSPI{MISO</text>
<text x="96.8" y="59.3">MOSI</text>
<text x="102.5" y="59.3">SCK</text>
<text x="127" y="86">FSPI.MISO</text>
<text x="127" y="88.6">FSPI.MOSI</text>
<text x="127" y="93.6">FSPI.~{SS}</text>
</g>
<g font-size="1.8" fill="#848400">
<text x="107.4" y="59.3">~{SS}}</text>
<text x="189.4" y="54.2">CDONE</text>
<text x="29.2" y="79.6">proj_~{rst}</text>
</g>
<text font-size="1.8" fill="#4cb103" x="127.9" y="54.2">~{FPGA_RESET}</text>
<g font-size="1.8" fill="#01a67a">
<text x="129.8" y="59.3">uio[0..7]</text>
<text x="144.8" y="60.6">uio3</text>
<text x="144.8" y="65.7">uio5</text>
<text x="144.8" y="63.2">uio4</text>
<text x="144.8" y="68.2">uio6</text>
<text x="144.8" y="70.8">uio7</text>
<text x="206" y="69.4">uio[0..7]</text>
<text x="223.5" y="70.8">uio0</text>
<text x="223.5" y="73.3">uio1</text>
<text x="223.5" y="75.9">uio2</text>
</g>
<g font-size="1.8">
<text x="38.1" y="80.9">FPGA_INT_CLK</text>
<text x="44.4" y="93.5">RGB_G</text>
<text x="44.4" y="98.6">RGB_R</text>
<text x="44.4" y="96.1">RGB_B</text>
<text x="239.8" y="134.2">RGB_R</text>
<text x="239.8" y="136.7">RGB_G</text>
<text x="239.8" y="139.3">RGB_B</text>
<text x="152.4" y="144.3">xclk</text>
</g>
<g font-size="1.8" fill="#ed8200">
<text x="100.5" y="78.4">FSPI.SCK</text>
<text x="133.7" y="79.6">PROJ_CLK</text>
<text x="127" y="91.1">FSPI.SCK</text>
</g>
<g font-size="1.8" fill="#cf0f00">
<text x="230.7" y="92.3" transform="rotate(-90 230.7 92.3)">VCC_PLL</text>
<text x="73.7" y="131.7">VRIN</text>
<text x="44.9" y="157">VCC_PLL</text>
<text x="101.2" y="158.3" transform="rotate(-90 101.2 158.3)">VCC_PLL</text>
</g>
<text font-size="1.8" fill="#000084" x="23.1" y="102.5">uio[0..1]</text>
<text font-size="1.8" fill="#008400" x="169.6" y="144.4">FPGA_INT_CLK</text>
<g font-size="1.7" fill="#008484">
<text x="217.7" y="88.7">+2V5</text>
<text x="223.8" y="88.7">+1V2</text>
</g>
<g font-size="1.5" fill="#008484">
<text x="65.8" y="41.5">C3</text>
<text x="79.1" y="41.5">C4</text>
<text x="163.6" y="38.9">C1</text>
<text x="178.2" y="38.9">C2</text>
<text x="187.4" y="38.2">R3</text>
<text x="246.2" y="41.5">C5</text>
<text x="259.4" y="41.5">C6</text>
<text x="92.4" y="72">R4</text>
<text x="146.5" y="99.9">R5</text>
<text x="25.2" y="135.5">C8</text>
<text x="56.2" y="135.5">C9</text>
<text x="76.6" y="135.5">C10</text>
<text x="104.5" y="135.5">C11</text>
<text x="147.1" y="132.9">C7</text>
<text x="227.4" y="136.9">R9</text>
<text x="227.4" y="134.4">R8</text>
<text x="162.1" y="140.5">R11</text>
<text x="204.5" y="143.1">C12</text>
<text x="30" y="153.2">R12</text>
<text x="34.3" y="160.9">C13</text>
<text x="48.6" y="160.9">C14</text>
<text x="62.2" y="163.4">C15</text>
<text x="76.6" y="163.4">C16</text>
<text x="89.3" y="163.4">C17</text>
<text x="104.5" y="163.4">C18</text>
</g>
<text font-size="1.5" fill="#a1a1a1" x="138.1" y="44">R2</text>
<g font-size="1.5" fill="#0000c2">
<text x="174.2" y="57">CDONE is</text>
<text x="174.2" y="58.8">indicator</text>
<text x="182.6" y="58.8">LED</text>
<text x="183.3" y="57">open</text>
<text x="188.3" y="57">drain,</text>
<text x="194.1" y="57">using</text>
<text x="113" y="97.2">Hold</text>
<text x="113" y="99">to</text>
<text x="113" y="100.7">up</text>
<text x="115.7" y="99">be</text>
<text x="116.1" y="100.7">on</text>
<text x="117.8" y="97.2">in</text>
<text x="118.7" y="99">lowish</text>
<text x="119.2" y="100.7">demoboard</text>
<text x="120.4" y="97.2">CRAM by</text>
<text x="125" y="99">value,</text>
<text x="128.8" y="97.2">default:</text>
<text x="129.3" y="100.7">by</text>
<text x="130.9" y="99">as</text>
<text x="132.2" y="100.7">10k</text>
<text x="133.9" y="99">pulled</text>
<text x="136.2" y="97.2">needs</text>
<text x="136.3" y="100.7">if</text>
<text x="138.5" y="100.7">using</text>
<text x="113" y="102.5">one</text>
<text x="113" y="104.3">or</text>
<text x="113" y="106">project</text>
<text x="115.8" y="104.3">pulled</text>
<text x="117" y="102.5">of</text>
<text x="119.7" y="102.5">the</text>
<text x="119.8" y="106">clock.</text>
<text x="121.9" y="104.3">down</text>
<text x="123.4" y="102.5">project</text>
<text x="127.2" y="104.3">by</text>
<text x="130.1" y="104.3">10k</text>
<text x="130.2" y="102.5">MUX</text>
<text x="134.1" y="104.3">if</text>
<text x="134.7" y="102.5">pins,</text>
<text x="136.3" y="104.3">using</text>
<text x="70.6" y="122">May</text>
<text x="70.6" y="123.8">3v3</text>
<text x="74.6" y="123.8">or</text>
<text x="74.7" y="122">choose</text>
<text x="77.3" y="123.8">1v8,</text>
<text x="81.5" y="122">to</text>
<text x="81.8" y="123.8">using</text>
<text x="84.2" y="122">feed</text>
<text x="87.2" y="123.8">jumper</text>
<text x="88.7" y="122">1v2</text>
<text x="92.7" y="122">LDO from</text>
<text x="93.8" y="123.8">R selection</text>
<text x="101.7" y="122">either</text>
<text x="142.7" y="155.5">Likely</text>
<text x="148.5" y="155.5">not</text>
<text x="152.2" y="155.5">required,</text>
<text x="160.5" y="155.5">but</text>
<text x="164.2" y="155.5">the</text>
<text x="167.9" y="155.5">clocking</text>
<text x="175.8" y="155.5">is</text>
<text x="178.3" y="155.5">going</text>
<text x="142.7" y="157.2">be</text>
<text x="142.7" y="159">in</text>
<text x="145.3" y="159">case.</text>
<text x="145.8" y="157.2">the</text>
<text x="149.4" y="157.2">jittery</text>
<text x="155.2" y="157.2">RP2</text>
<text x="159.6" y="157.2">generated</text>
<text x="168.8" y="157.2">clock,</text>
<text x="174.7" y="157.2">so</text>
<text x="177.7" y="157.2">here</text>
<text x="182.3" y="157.2">just</text>
</g>
<text font-size="1.5" fill="#840000" x="226.9" y="139.5">R10</text>
<g font-size="1.4" fill="#0000c2">
<text x="22.6" y="104.6">(uio0/1</text>
<text x="29.4" y="104.6">mapped</text>
<text x="36.2" y="104.6">above)</text>
<text x="215.4" y="143.9">25mA</text>
<text x="220.5" y="143.9">max</text>
<text x="224.6" y="143.9">in</text>
<text x="227" y="143.9">each</text>
<text x="231.5" y="143.9">LED</text>
<text x="215.4" y="145.5">Vf</text>
<text x="215.4" y="147.1">green</text>
<text x="215.4" y="148.7">Re-using</text>
<text x="217.8" y="145.5">1.6V</text>
<text x="220.6" y="147.1">and</text>
<text x="222.1" y="145.5">red,</text>
<text x="223.5" y="148.7">components</text>
<text x="224.3" y="147.1">blue</text>
<text x="226" y="145.5">2.6V</text>
<text x="228.5" y="147.1">(avg).</text>
<text x="230.2" y="145.5">each</text>
<text x="233.5" y="148.7">here,</text>
<text x="234.8" y="145.5">of</text>
<text x="238.2" y="148.7">TBD</text>
<text x="242" y="148.7">if</text>
<text x="244.1" y="148.7">ok.</text>
</g>
<g font-size="1.4" fill="#008484">
<text x="47" y="128.9">PWR_FLAG</text>
<text x="224.2" y="134.4">1</text>
</g>
<g font-size="1.4" fill="#840000">
<text x="216.6" y="136.9">4</text>
<text x="224.2" y="136.9">2</text>
<text x="224.2" y="139.4">3</text>
</g>
<g font-size=".8" fill="#840000">
<text x="225.6" y="134.4">R</text>
<text x="225.6" y="136.9">G</text>
<text x="225.6" y="139.5">B</text>
</g>
</svg>
